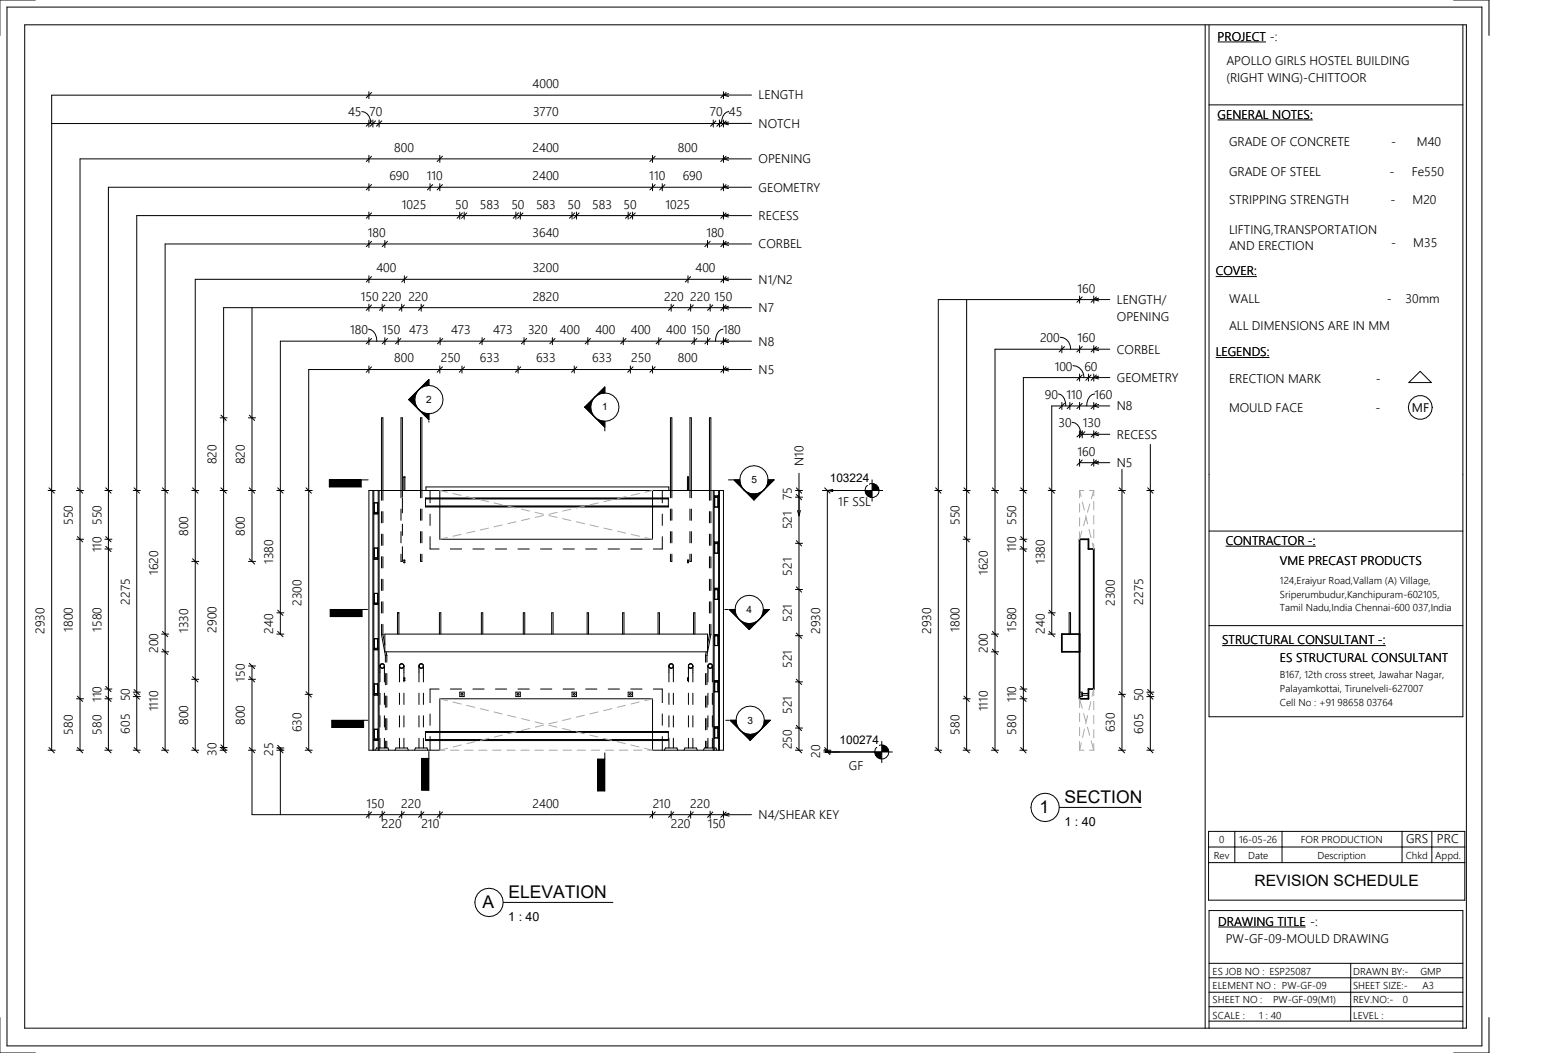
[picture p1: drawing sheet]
<svg xmlns="http://www.w3.org/2000/svg" width="439mm" height="297mm" viewBox="0 0 439 297" stroke-linecap="round" stroke-linejoin="round" font-family="sans-serif">
<g fill="none" stroke="#000" stroke-width=".28">
<path d="M14.6 34.9h189.5M102.1 31.5a2.97 2.97 0 0 1 2.5 3.4M104.1 25.9v2M104.1 33.9v2M104.8 26.1l-1.5 1.5M104.8 34.1l-1.5 1.5M105.2 33.9v2M106 34.1l-1.5 1.5M107 33.9v2M107.7 34.1l-1.5 1.5M201.2 33.9v2M202 34.1l-1.5 1.5"/>
<path d="M203 33.9v2M203.7 34.1l-1.5 1.5M204.1 25.9v2M204.1 33.9v2M204.1 26.9h-189.5v184.8M204.9 26.1l-1.5 1.5M204.9 34.1l-1.5 1.5M205.6 31.5a2.48 2.48 0 0 0-1.9 2.3l-.1 1.1M104.1 43.8v2M104.1 51.8v2M104.8 44.1l-1.5 1.5M104.8 52.1l-1.5 1.5"/>
<path d="M121.3 51.8v2M122.1 52.1l-1.5 1.5M124.1 43.8v2M124.1 51.8v2M124.8 44.1l-1.5 1.5M124.8 52.1l-1.5 1.5M184.1 43.8v2M184.1 51.8v2M184.9 44.1l-1.5 1.5M184.9 52.1l-1.5 1.5M186.9 51.8v2M187.6 52.1l-1.5 1.5"/>
<path d="M204.1 43.8v2M204.1 51.8v2M204.1 44.8h-181.5v166.9M204.1 52.8h-173.5v158.9M204.9 44.1l-1.5 1.5M204.9 52.1l-1.5 1.5M104.1 77.8v2M104.1 68.8h-57.5v69.6M104.1 60.8h-65.5v77.6M104.8 78.1l-1.5 1.5M114.1 77.8v2M114.8 78.1l-1.5 1.5"/>
<path d="M194.1 77.8v2M194.9 78.1l-1.5 1.5M204.1 77.8v2M204.1 78.8h-149v132.9M204.9 78.1l-1.5 1.5M71.1 86.8v31.1M104.1 85.8v2M104.1 96.3h-25v42.1M104.8 86.1l-1.5 1.5M107.8 85.8v2M108.6 86.1l-1.5 1.5M113.3 85.8v2"/>
<path d="M114.1 86.1l-1.5 1.5M118.8 85.8v2M119.6 86.1l-1.5 1.5M189.4 85.8v2M190.1 86.1l-1.5 1.5M194.9 85.8v2M195.6 86.1l-1.5 1.5M200.4 85.8v2M201.1 86.1l-1.5 1.5M204.1 85.8v2M204.1 86.8h-141v32.3M204.9 86.1l-1.5 1.5"/>
<path d="M272.7 84.5v53.9M299.6 98.5h-18.9v39.9M304.6 84.5h-39.9v53.9M104.1 104.3h-17v34.1M115.3 112.7l5.7 5.7v-1.7M115.3 112.7h1.7M117 112.7a4 4 0 0 0 4 4M121 108.7a4 4 0 0 1 4 4 4 4 0 0 1-4 4M121 108.7a4 4 0 0 0-4 4 4 4 0 0 0 4 4M121 108.7a4 4 0 0 0-4 4M121 108.7v-1.6l-5.7 5.6M121 118.7v.4"/>
<path d="M165 114.9l5.6 5.6v-1.6M165 114.9h1.6M166.6 114.9a4 4 0 0 0 4 4M170.6 110.9a4 4 0 0 1 4 4 4 4 0 0 1-4 4M170.6 110.9a4 4 0 0 0-4 4 4 4 0 0 0 4 4M170.6 110.9a4 4 0 0 0-4 4M170.6 110.9v-1.7l-5.6 5.7M299.6 114.5h-2.9v23.9M304.6 106.5h-15.9v31.9M397.5 107.9l3.2-3.1 3.1 3.1zM13.6 138.4h2M13.8 137.6l1.5 1.5"/>
<path d="M21.6 138.4h2M21.8 137.6l1.5 1.5M29.6 138.4h2M29.8 137.6l1.5 1.5M54.1 138.4h2M54.3 137.6l1.5 1.5M101.9 135.4v2h-9v-2h11M104.1 138.4h100v73.3h-20v-14.5h-60v14.5h-20zM105.2 138.4v73.3M105.5 138.4v73.3M106.7 138.4v73.3M107 138.4v73.3"/>
<path d="M113.9 138.4v-3.9h.3v3.9M113.9 134.7h.3M120.2 138.4v-1h68.5v1M121.3 138.4v3.5M124.1 138.4v13.7h60v-13.7M170.6 120.9v.7M186.9 138.4v3.5M194 138.4v-3.9h.3v3.9M194 134.7h.3M201.2 138.4v73.3M201.5 138.4v73.3M201.6 139.9h.1"/>
<path d="M201.6 139.9h1M201.6 139.9v3.2M201.7 139.9v3.2M202.6 139.9v3.2M202.7 138.4v73.3M203 138.4v73.3M205.5 135.4h1.2M208.7 135.4a4 4 0 0 1 4-4 4 4 0 0 1 4 4M208.7 135.4a4 4 0 0 0 4 4 4 4 0 0 0 4-4M208.7 135.4a4 4 0 0 0 4 4M208.7 135.4h-1.6l5.6 5.6M212.7 139.4v1.6"/>
<path d="M216.7 135.4a4 4 0 0 1-4 4M216.7 135.4h1.7l-5.7 5.6M232 138.4h17M232.7 137.6l1.5 1.5M233.4 138.4l1.5-.3v.6zM233.4 138.4v73.8M246 135.4v6M316.6 132.4v6M324.6 125.4v13M21.6 152.1h2M21.8 151.4l1.5 1.5M29.6 154.9h2"/>
<path d="M29.6 152.1h2M29.8 154.1l1.5 1.5M29.8 151.4l1.5 1.5M54.1 158.4h2M54.3 157.6l1.5 1.5M105.6 141.9v3.1M105.6 154.6v3.2M105.6 154.6h.1M105.6 141.9h.1M105.6 157.8h.1M105.6 145h.1M105.6 157.8h1"/>
<path d="M105.6 154.6h1M105.6 145h1M105.6 141.9h1M105.6 157.3v.2M105.6 157.5h.9M105.6 157.3h.9M105.6 144.6v.1M105.6 144.7h.9M105.6 144.6h.9M105.6 157.5h.1M105.6 157.3h.1M105.6 144.7h.1"/>
<path d="M105.6 144.6h.1M105.6 154.7h.9M105.6 157.7h.9M105.7 157.3h.1M105.7 144.6h.1M105.7 157.3l.1 .1M106.5 141.9v3.1M106.5 154.6v3.2M106.5 157.5h.1M106.5 157.3h.1M106.5 144.7h.1M106.5 144.6h.1"/>
<path d="M106.5 157.3v.2M106.5 144.6v.1M106.6 154.6h.1M106.6 141.9h.1M106.6 157.8h.1M106.6 145h.1M106.6 141.9v3.1M106.6 154.6v3.2M107.6 141.2v-23.3h.4v23.3M107.6 144.3v3.2M107.6 150.7v3.2M107.6 157.1v3.1"/>
<path d="M108 144.3v3.2M108 150.7v3.2M108 157.1v3.1M113.1 143.6v3.2M113.1 150v3.2M113.5 140.3v-22.4h-.4v22.5M113.5 154.2v4.2h-.4v-2.1M113.5 140.5v4.2M113.5 147.9v3.2M114 158h.2v.8h-.2zM114 158.1h.2M114 158.7h.2"/>
<path d="M118.6 156.3v2.1h.4v-2.1M118.6 140.4v-22.5h.4v22.5M118.6 143.6v3.2M118.6 150v3.2M119 143.6v3.2M119 150v3.2M120 140.5h68.6v2.5h-68.6zM120 142.9h68.6M120 140.7h68.6M120 140.8h68.6M120 142.8h68.6M121.3 151.4v3.5h2.6"/>
<path d="M121.3 145.1v3.1M127.1 154.9h3.1M133.4 154.9h3.2M139.8 154.9h3.2M146.1 154.9h3.2M152.5 154.9h3.2M158.9 154.9h3.2M165.2 154.9h3.2M171.6 154.9h3.2M178 154.9h3.1M186.9 151.4v3.5h-2.6M186.9 145.1v3.1"/>
<path d="M189.2 156.3v2.1h.4v-2.1M189.2 140.4v-22.5h.4v22.5M189.2 143.6v3.2M189.2 150v3.2M189.6 143.6v3.2M189.6 150v3.2M194 158h.2v.8h-.2zM194 158.1h.2M194 158.7h.2M194.7 156.3v2.1h.4v-2.1M194.7 140.4v-22.5h.4v22.5M194.7 143.6v3.2"/>
<path d="M194.7 150v3.2M195.1 143.6v3.2M195.1 150v3.2M200.2 141.2v-23.3h.4v23.3M200.2 144.3v3.2M200.2 150.7v3.2M200.2 157.1v3.1M200.6 144.3v3.2M200.6 150.7v3.2M200.6 157.1v3.1M201.6 153h.1M201.6 153h1"/>
<path d="M201.6 156.1h1M201.6 143.1h1M201.6 156.1h.1M201.6 143.1h.1M201.6 153v3.1M201.7 153.2v.2M201.7 153.2h.9M201.7 153.4h.9M201.7 140.2v.1M201.7 140.2h.9M201.7 140.3h.9M201.7 153.2h.1"/>
<path d="M201.7 153.4h.1M201.7 140.2h.1M201.7 140.3h.1M201.7 153v3.1M202.4 153.3h.1M202.4 140.2v.1M202.4 140.3h.1M202.4 153.2v.1M202.4 153.4h.1M202.4 153.2h.1M202.5 153.2h.1M202.5 140.2h.1"/>
<path d="M202.5 153.4h.1M202.5 140.3h.1M202.6 153.2h.1M202.6 153.4h.1M202.6 140.2h.1M202.6 140.3h.1M202.6 153.2v.2M202.6 140.2v.1M202.6 153v3.1M105.6 167.4v3.1M105.6 167.4h.1M105.6 170.5h.1"/>
<path d="M105.6 170.5h1M105.6 167.4h1M105.6 170.1v.2M105.6 170.3h.9M105.6 170.1h.9M105.6 170.3h.1M105.6 170.1h.1M105.6 167.4h.9M105.7 170.1h.1M106.5 167.4v3.1M106.5 170.3h.1M106.5 170.1h.1"/>
<path d="M106.5 170.1v.2M106.6 167.4h.1M106.6 170.5h.1M106.6 167.4v3.1M107.6 163.4v3.2M107.6 169.8v3.2M107.6 176.1v2.9l1.1 5.9v1.9M108 163.4v3.2M108 169.8v3.2M108 176.1a16.1 16.1 0 0 0 .6 5.8M108.6 178.9h91v5h-91zM112.1 178.9v-6h.4v6"/>
<path d="M124 178.9v-6h.4v6M135.8 178.9v-6h.4v6M147.6 178.9v-6h.4v6M155.6 178.9v-6h.4v6M165.7 178.9v-6h.4v6M175.7 178.9v-6h.4v6M185.7 178.9v-6h.4v6M195.7 178.9v-6h.4v6M200.2 163.4v3.2M200.2 169.8v3.2M200.2 176.1a16.1 16.1 0 0 1-.6 5.8M200.6 163.4v3.2"/>
<path d="M200.6 169.8v3.2M200.6 176.1v2.9l-1.1 5.9v1.9M201.6 166h.1M201.6 179h.1M201.6 166h1M201.6 169.1h1M201.6 179h1M201.6 169.1h.1M201.6 166v3.1M201.6 179v3.1M201.7 166.2v.2M201.7 166.2h.9"/>
<path d="M201.7 166.4h.9M201.7 179.3v.1M201.7 179.3h.9M201.7 179.4h.9M201.7 166.2h.1M201.7 166.4h.1M201.7 179.3h.1M201.7 179.4h.1M201.7 166v3.1M201.7 179v3.1M202.4 166.3h.1M202.4 166.3v.1"/>
<path d="M202.4 179.3v.1M202.4 179.4h.1M202.4 166.4h.1M202.5 166.3h.1M202.5 179.3h.1M202.5 166.4h.1M202.5 179.4h.1M202.6 166.2h.1M202.6 166.4h.1M202.6 179.3h.1M202.6 179.4h.1M202.6 166.2v.2"/>
<path d="M202.6 179.3v.1M202.6 166v3.1M202.6 179v3.1M301.6 178.9v-6h.4v6M21.6 197.2h2M21.8 196.4l1.5 1.5M29.6 194.4h2M29.6 197.2h2M29.8 196.4l1.5 1.5M29.8 193.7l1.5 1.5M54.1 191.7h2M54.3 190.9l1.5 1.5"/>
<path d="M105.6 180.2v3.1M105.6 193v3.1M105.6 193h.1M105.6 180.2h.1M105.6 196.1h.1M105.6 183.3h.1M105.6 196.1h1M105.6 193h1M105.6 183.3h1M105.6 180.2h1M105.6 195.7v.1M105.6 195.8h.9"/>
<path d="M105.6 195.7h.9M105.6 182.9v.2M105.6 183.1h.9M105.6 182.9h.9M105.6 195.8h.1M105.6 195.7h.1M105.6 183.1h.1M105.6 182.9h.1M105.7 195.7h.1M105.7 182.9h.1M106.5 180.2v3.1M106.5 193v3.1"/>
<path d="M106.5 195.8h.1M106.5 195.7h.1M106.5 183.1h.1M106.5 182.9h.1M106.5 195.7v.1M106.5 182.9v.2M106.6 193h.1M106.6 180.2h.1M106.6 196.1h.1M106.6 183.3h.1M106.6 180.2v3.1M106.6 193v3.1"/>
<path d="M107.2 187.9l.1 .3 .5 .3M107.2 187.9v4.5M107.2 195.6v3.2M107.2 187.9l.1 .4M107.3 188.3l.3 .2M107.5 187.4l-.3 .5M107.5 187.4h.1M107.6 188.5h.1M107.6 188.5h.2M107.8 187.3l-.3 .1M107.8 187.3l.6 .3 .1 .3M107.8 187.3l-.3 .1-.3 .5"/>
<path d="M107.8 187.3l.5 .2 .2 .4M108.2 188.4l-.4 .1M108.2 188.4h.1M108.5 187.9l-.3 .5M108.5 187.9l-.3 .5-.4 .1M108.5 187.9v4.5M108.5 195.6v3.2M108.7 190v3.2M108.7 196.4v3.2M108.9 183.9l.2 2.9M109.1 190v3.2M109.1 196.4v3.2"/>
<path d="M112.7 187.9l.1 .3 .5 .3M112.7 187.9v4.5M112.7 195.6v3.2M112.7 187.9l.1 .4M112.8 188.3l.3 .2M113 187.4l-.3 .5M113 187.4h.1M113.1 188.5h.1M113.1 188.5h.2M113.3 187.3l-.3 .1M113.3 187.3l.6 .3 .1 .3M113.3 187.3l-.3 .1-.3 .5"/>
<path d="M113.3 187.3l.5 .2 .2 .4M113.7 188.4l-.4 .1M113.7 188.4h.1M114 187.9l-.3 .5M114 187.9l-.3 .5-.4 .1M114 187.9v4.5M114 195.6v3.2M114 191.3h.2v.7h-.2M114 191.3h.2M114 192h.2M118.2 187.9l.1 .3 .5 .3M118.2 187.9v4.5"/>
<path d="M118.2 195.6v3.2M118.2 187.9l.1 .4M118.3 188.3l.3 .2M118.5 187.4l-.3 .5M118.5 187.4h.1M118.6 188.5h.1M118.6 188.5h.2M118.8 187.3l-.3 .1M118.8 187.3l.6 .3 .1 .3M118.8 187.3l-.3 .1-.3 .5M118.9 187.3l.4 .2 .2 .4M119.2 188.4l-.4 .1"/>
<path d="M119.2 188.4h.1M119.5 187.9l-.3 .5M119.5 187.9l-.3 .5-.4 .1M119.5 187.9v4.5M119.5 195.6v3.2M123.9 194.4h-2.6v3.9M127.1 194.4h3.1M129.7 195.3h1.3v1.2h-1.3zM133.4 194.4h3.2M139.8 194.4h3.2M145.6 195.3h1.2v1.2h-1.2zM146.1 194.4h3.2"/>
<path d="M152.5 194.4h3.2M158.9 194.4h3.2M161.4 195.3h1.2v1.2h-1.2zM165.2 194.4h3.2M171.6 194.4h3.2M177.2 195.3h1.3v1.2h-1.3zM178 194.4h3.1M184.3 194.4h2.6v3.9M188.7 187.9l.1 .3 .6 .3M188.7 187.9v4.5M188.7 195.6v3.2M188.7 187.9l.4 .6"/>
<path d="M189 187.4l-.3 .5M189 187.4h.1M189.1 188.5h.1M189.1 188.5h.2M189.4 187.3l-.4 .1M189.4 187.3l.5 .3 .1 .3M189.4 187.3l-.4 .1-.3 .5M189.4 187.3h.2M189.6 187.3h.1M189.6 187.3l.4 .6M189.7 188.4l-.3 .1M190 187.9l-.3 .5"/>
<path d="M190 187.9l-.3 .5-.3 .1M190 187.9v4.5M190 195.6v3.2M194 191.3h.2M194 192h.2M194.2 187.9l.1 .3 .6 .3M194.2 187.9v4.5M194.2 195.6v3.2M194.2 191.3h-.2v.7h.2M194.2 187.9l.4 .6M194.5 187.4l-.3 .5M194.5 187.4h.1"/>
<path d="M194.6 188.5h.1M194.6 188.5h.2M194.9 187.3l-.4 .1M194.9 187.3l.5 .3 .1 .3M194.9 187.3l-.4 .1-.3 .5M194.9 187.3h.2M195.1 187.3h.1M195.1 187.3l.4 .6M195.2 188.4l-.3 .1M195.5 187.9l-.3 .5M195.5 187.9l-.3 .5-.3 .1M195.5 187.9v4.5"/>
<path d="M195.5 195.6v3.2M199.1 190v3.2M199.1 196.4v3.2M199.2 183.9l-.1 2.9M199.5 190v3.2M199.5 196.4v3.2M199.7 187.9l.1 .3 .6 .3M199.7 187.9v4.5M199.7 195.6v3.2M199.7 187.9l.4 .6M200 187.4l-.3 .5M200 187.4h.1"/>
<path d="M200.1 188.5h.1M200.1 188.5h.2M200.4 187.3l-.4 .1M200.4 187.3l.5 .3 .1 .3M200.4 187.3l-.4 .1-.3 .5M200.4 187.3h.2M200.6 187.3h.1M200.6 187.3l.4 .6M200.7 188.4l-.3 .1M201 187.9l-.3 .5M201 187.9l-.3 .5-.3 .1M201 187.9v4.5"/>
<path d="M201 195.6v3.2M201.6 192h.1M201.6 182.1h1M201.6 192h1M201.6 195.2h1M201.6 182.1h.1M201.6 195.2h.1M201.6 192v3.2M201.7 192.3v.2M201.7 192.3h.9M201.7 192.5h.9M201.7 192.3h.1"/>
<path d="M201.7 192.5h.1M201.7 192v3.2M202.4 192.4h.1M202.4 192.4l.1 .1M202.4 192.3h.1M202.5 192.3h-.1M202.5 192.3h.1M202.5 192.5h.1M202.5 192.4l.1 .1M202.5 192.4v.1M202.6 192.3h.1M202.6 192.5h.1"/>
<path d="M202.6 192.3l-.1 .1M202.6 192.3v.2M202.6 192v3.2M304.6 195.3h.7v1.2h-.7M305.3 195.7h1.8M305.3 196.2h1.8M13.6 211.7h2M13.8 210.9l1.5 1.5M21.6 211.7h2M21.8 210.9l1.5 1.5M29.6 211.7h2M29.8 210.9l1.5 1.5"/>
<path d="M54.1 211.7h2M54.3 210.9l1.5 1.5M71.1 211.7v18.2h133M78.1 211h2M78.1 211.7h2M78.3 210.9l1.5 1.5M78.3 210.3l1.5 1.5M79.1 211v18.9M102.6 203.2v2h-9v-2h10.2M105.6 205.8v3.1M105.6 205.8h.1M105.6 208.9h.1"/>
<path d="M105.6 208.9h1M105.6 205.8h1M105.6 208.5v.1M105.6 208.6h.9M105.6 208.5h.9M105.6 208.6h.1M105.6 208.5h.1M105.7 208.5h.1M106 211.7l.2-.7h3.3l.2 .7M106.5 205.8v3.1M106.5 208.6h.1M106.5 208.5h.1"/>
<path d="M106.5 208.5v.1M106.6 205.8h.1M106.6 208.9h.1M106.6 205.8v3.1M107.2 201.9v3.2M107.2 208.3v2.7M108.5 201.9v3.2M108.5 208.3v2.7M108.7 202.7v3.2M108.7 209.1v1.8h.4v-1.8M109.1 202.7v3.2M111.5 211.7l.2-.7h3.3l.2 .7"/>
<path d="M112.7 201.9v3.2M112.7 208.3v2.7M114 201.9v3.2M114 208.3v2.7M117 211.7l.2-.7h3.3l.2 .7M118.2 201.9v3.2M118.2 208.3v2.7M119.5 201.9v3.2M119.5 208.3v2.7M120 208.7h68.6M120 206.4h68.6v2.5h-68.6zM120 208.8h68.6"/>
<path d="M120 206.6h68.6M120 206.7h68.6M121 212v11h-2v-9h2M121.3 201.4v3.2M121.3 207.8v3.9M170.6 212.4v10.8h-2v-9h2M186.9 201.4v3.2M186.9 207.8v3.9M187.5 211.7l.2-.7h3.3l.2 .7M188.7 201.9v3.2M188.7 208.3v2.7M190 201.9v3.2"/>
<path d="M190 208.3v2.7M193 211.7l.2-.7h3.3l.2 .7M194.2 201.9v3.2M194.2 208.3v2.7M195.5 201.9v3.2M195.5 208.3v2.7M198.5 211.7l.2-.7h3.3l.2 .7M199.1 209.1v1.8h.4v-1.8M199.1 202.7v3.2M199.5 202.7v3.2M199.7 201.9v3.2M199.7 208.3v2.7"/>
<path d="M201 201.9v3.2M201 208.3v2.7M201.6 205.1h.1M201.6 205.1h1M201.6 208.2h1M201.6 208.2h.1M201.6 205.1v3.1M201.7 205.3v.2M201.7 205.3h.9M201.7 205.5h.9M201.7 205.3h.1M201.7 205.5h.1"/>
<path d="M201.7 205.1v3.1M202.4 205.4h.1M202.4 205.4v.1M202.4 205.5h.1M202.5 205.3h.1M202.5 205.5h.1M202.6 205.3h.1M202.6 205.5h.1M202.6 205.3v.2M202.6 205.1v3.1M204.8 203.2h.9M207.7 203.2a4 4 0 0 1 4-4 4 4 0 0 1 4 4"/>
<path d="M207.7 203.2a4 4 0 0 0 4 4 4 4 0 0 0 4-4M207.7 203.2a4 4 0 0 0 4 4M207.7 203.2h-1.7l5.7 5.7M211.7 207.2v1.7M215.7 203.2a4 4 0 0 1-4 4M215.7 203.2h1.6l-5.6 5.7M232.4 211.7h2M232.4 212.2h4.5M232.7 211.4l1.5 1.5M232.7 210.9l1.5 1.5M104.1 228.9v2M104.8 229.1l-1.5 1.5"/>
<path d="M107.8 228.9v2.8M108.6 229.1l-1.5 1.5M113.3 228.9v2M114.1 229.1l-1.5 1.5M118.8 228.9v2M119.6 229.1l-1.5 1.5M124.1 228.9v2M124.8 229.1l-1.5 1.5M184.1 228.9v2M184.9 229.1l-1.5 1.5M189.4 228.9v2M190.1 229.1l-1.5 1.5"/>
<path d="M194.9 228.9v2M195.6 229.1l-1.5 1.5M200.4 228.9v2M201.1 229.1l-1.5 1.5M204.1 228.9v2M204.9 229.1l-1.5 1.5"/>
<circle cx="400.7" cy="115" r="3.4"/>
<circle cx="246" cy="138.4" r="2"/>
<circle cx="130.3" cy="195.9" r=".25"/>
<circle cx="146.2" cy="195.9" r=".25"/>
<circle cx="162" cy="195.9" r=".25"/>
<circle cx="177.9" cy="195.9" r=".25"/>
</g>
<g fill="none" stroke="#aaa" stroke-width=".28">
<path d="M124.1 138.4l2.1 .5M127.8 139.2l2.3 .6M180.4 139.2l-2.3 .6M184.1 138.4l-2.1 .5M304.6 138.4h1.2M304.6 138.4v2.1M304.6 138.4l.4 1.7M307.4 138.4h1.2M308.6 138.4v1.5M308.6 138.4l-.7 2.3M126.2 151.7l-2.1 .4M130.1 150.8l-2.3 .5"/>
<path d="M131.6 140.1l2.4 .6M134 149.9l-2.4 .5M135.5 141l2.3 .5M137.8 149l-2.3 .5M139.4 141.9l2.3 .5M141.7 148.1l-2.3 .5M143.3 142.8l2.3 .5M145.6 147.2l-2.3 .6M147.1 143.7l2.4 .5M149.5 146.3l-2.4 .6M151 144.6l2.3 .5M153.3 145.4l-2.3 .6"/>
<path d="M154.9 145.4l2.3 .6M157.2 144.6l-2.3 .5M158.7 146.3l2.4 .6M161.1 143.7l-2.4 .5M162.6 147.2l2.3 .6M164.9 142.8l-2.3 .5M166.5 148.1l2.3 .5M168.8 141.9l-2.3 .5M170.4 149l2.3 .5M172.7 141l-2.3 .5M174.2 149.9l2.3 .5M176.5 140.1l-2.3 .6"/>
<path d="M178.1 150.8l2.3 .5M182 151.7l2.1 .4M304.6 142.1v2.4M304.6 146.1v2.3M305.3 149.8l-.7 2.3v-2.1M305.4 141.6l.5 2.3M306.3 145.5l.6 2.3M306.4 146l-.7 2.3M307.2 149.3l.6 2.4M307.5 142.2l-.7 2.3M308.2 153.2l.4 1.7v-1.5M308.6 141.5v2.4"/>
<path d="M308.6 145.5v2.3M308.6 149.4v2.4M124 197.2l2.2 .5M127.8 198.1l2.3 .5M131.7 199l2.3 .6M135.5 199.9l2.3 .6M172.6 199.9l-2.3 .6M176.5 199l-2.3 .6M180.3 198.1l-2.3 .5M184.1 197.2l-2.2 .5M304.6 199.6v-2.4l.7 2.6M307.8 198l-.6 2.3"/>
<path d="M308.6 196.3v-1.9l-.5 2.1M308.6 197.9v2.4M126.3 211.1l-2.2 .6h1.4M127.1 211.7h2.4M130.2 210.2l-2.4 .6M131.1 211.7h2.3M134 209.3l-2.3 .5M135 211.7h2.4M137.9 208.3l-2.3 .6M139 211.7h2.4M139.4 200.9l2.3 .5M141.7 207.4l-2.3 .6"/>
<path d="M143 211.7h2.4M143.2 201.8l2.3 .6M145.6 206.5l-2.3 .5M147 211.7h2.3M147.1 202.7l2.3 .6M149.5 205.5l-2.3 .6M150.9 211.7h2.4M151 203.7l2.3 .5M153.3 204.6l-2.3 .6M154.8 204.6l2.3 .6M154.9 211.7h2.4M157.2 203.7l-2.3 .5"/>
<path d="M158.7 205.5l2.3 .6M158.9 211.7h2.3M161 202.7l-2.3 .6M162.5 206.5l2.3 .5M162.8 211.7h2.4M164.9 201.8l-2.3 .6M166.4 207.4l2.3 .6M166.8 211.7h2.4M168.8 200.9l-2.3 .5M170.3 208.3l2.3 .6M170.8 211.7h2.4M174.1 209.3l2.3 .5"/>
<path d="M174.7 211.7h2.4M178 210.2l2.3 .5M178.7 211.7h2.4M181.8 211.1l2.3 .6h-1.4M304.6 211.7h1.2M304.6 201.2v2.4M304.6 205.2v2.4M304.6 209.2v2.5M305.1 209.6l-.5 2.1M305.7 201.4l.7 2.2M306 205.7l-.6 2.4M306.8 205.2l.6 2.3"/>
<path d="M306.9 201.9l-.6 2.3M307.4 211.7h1.2M307.9 209l.7 2.7M308.6 201.8v2.4M308.6 205.8v2.4M308.6 209.8v1.9"/>
</g>
<path d="M304.6 152.1h2.5v2.8h1.5v39.5h-1.5v2.8h-2.5zM304.6 178.9h-5v5h5" fill="none" stroke="#000" stroke-width=".5"/>
<g fill="#000">
<path d="M115.3 112.7l2.9-2.8-1.1 1.8-.1 1zM115.3 112.7h1.7l.1 1.1 1.1 1.8zM121 107.1v1.6l-2 .6-.8 .6zM118.2 115.6l1.8 1 1 .1v1.7zM167.8 112l-.6 .9-.6 2h-1.6zM165 114.9h1.6l.6 2 .6 .8zM170.6 109.2v1.7l-2 .5-.8 .6zM92.9 135.4h9v2h-9zM167.8 117.7l1.8 1 1 .2v1.6zM207.1 135.4h1.6l.2 1 1 1.8zM216.7 135.4h1.7l-2.9 2.8 .7-.8zM233.4 138.4l1.5-.3v.6z"/>
<path d="M244 138.4h2v2a2 2 0 0 1-2-2zM246 136.4a2 2 0 0 1 2 2h-2zM212.7 139.4l1.1-.1 1.7-1.1-2.8 2.8zM209.9 138.2l.8 .7 2 .5v1.6zM93.6 203.2h9v2h-9zM119 214h2v9h-2zM168.6 214.2h2v9h-2zM206 203.2h1.7l.5 2 .6 .9zM211.7 207.2l1-.1 1.8-1-2.8 2.8zM208.8 206.1l.9 .6 2 .5v1.7zM215.7 203.2h1.6l-2.8 2.9 .6-.9z"/>
</g>
<path d="M234.1 133h11.1v3.8h-11.1z" fill="#fff"/>
<g fill="none" stroke="#000" stroke-width=".28">
<path d="M232.9 212.2l1.5-.3v.5zM232.9 212.2h18.9M248.8 209.2v6"/>
<circle cx="248.8" cy="212.2" r="2"/>
</g>
<path d="M232.9 212.2l1.5-.3v.5zM246.8 212.2h2v2a2 2 0 0 1-2-2zM248.8 210.2a2 2 0 0 1 2 2h-2z" fill="#000"/>
<path d="M236.8 206.8h11.2v3.8h-11.2z" fill="#fff"/>
<g fill="none" stroke="#000" stroke-width=".28">
<path d="M2 2h416.1v293.1h-416.1zM7 7h406.7v283.1h-406.7zM10 0h-10v10M340 7v283.1M341.1 7v195.2h71.6v-195.2M343.6 11.8h13.6M410.1 0h10v10M204.1 26.8l1.5 .4M204.1 26.8h7.9M204.1 34.8l1.5 .4M204.1 34.8h7.9M205.6 26.4l-1.5 .4"/>
<path d="M205.6 34.4l-1.5 .4M341.1 29.6h71.6M343.6 33.8h26.8M104.1 59.8v2M129.7 59.8v2M131 59.8v2M145.6 59.8v2M146.8 59.8v2M161.4 59.8v2M162.6 59.8v2M177.2 59.8v2M178.5 59.8v2"/>
<path d="M204.1 44.8l1.5 .4M204.1 44.8h7.9M204.1 52.8l1.5 .4M204.1 52.8h7.9M204.1 59.8v2M205.6 44.4l-1.5 .4M205.6 52.4l-1.5 .4M104.1 68.8h107.9M104.1 67.8v2M104.1 60.8h107.9M104.8 68.1l-1.5 1.5M104.8 60.1l-1.5 1.5"/>
<path d="M108.6 67.8v2M109.3 68.1l-1.5 1.5M130.5 60.1l-1.5 1.5M131.7 60.1l-1.5 1.5M146.3 60.1l-1.5 1.5M147.6 60.1l-1.5 1.5M162.1 60.1l-1.5 1.5M163.4 60.1l-1.5 1.5M178 60.1l-1.5 1.5M179.2 60.1l-1.5 1.5M199.6 67.8v2M200.4 68.1l-1.5 1.5"/>
<path d="M204.1 78.8l1.5 .4M204.1 78.8h7.9M204.1 67.8v2M204.9 68.1l-1.5 1.5M204.9 60.1l-1.5 1.5M205.6 78.4l-1.5 .4M205.6 68.4l-1.5 .4 1.5 .4M205.6 60.4l-1.5 .4 1.5 .4M343 78h11.6M104 92.9a2.9 2.9 0 0 1 2.3 3.4M104.1 95.3v2M104.1 96.3h107.9"/>
<path d="M104.8 95.5l-1.5 1.5M108.6 95.3v2M109.3 95.5l-1.5 1.5M112.3 95.3v2M113.1 95.5l-1.5 1.5M124.2 95.3v2M124.9 95.5l-1.5 1.5M136 95.3v2M136.8 95.5l-1.5 1.5M147.8 95.3v2M148.6 95.5l-1.5 1.5M155.8 95.3v2"/>
<path d="M156.6 95.5l-1.5 1.5M165.9 95.3v2M166.6 95.5l-1.5 1.5M175.9 95.3v2M176.6 95.5l-1.5 1.5M185.9 95.3v2M186.6 95.5l-1.5 1.5M195.9 95.3v2M196.6 95.5l-1.5 1.5M199.6 95.3v2M200.4 95.5l-1.5 1.5M204 92.9a2.83 2.83 0 0 0-2.1 3.4"/>
<path d="M204.1 86.8l1.5 .4M204.1 86.8h7.9M204.1 95.3v2M204.9 95.5l-1.5 1.5M205.6 86.4l-1.5 .4M205.6 95.9l-1.5 .4 1.5 .4M299.1 95.2a3.1 3.1 0 0 1 3 3.3M299.6 97.5v2M300.3 97.8l-1.5 1.5M304.6 83.5v2M304.6 97.5v2M305.3 83.8l-1.5 1.5"/>
<path d="M305.3 97.8l-1.5 1.5M308.6 83.5v2M308.6 97.5v2M309.3 83.8l-1.5 1.5M309.3 97.8l-1.5 1.5M310 84.1l-1.5 .4 1.5 .4M310 98.1l-1.5 .4 1.5 .4M313.1 84.5h-8.5M313.1 98.5h-13.5M62.1 117.9h2M62.3 117.1l1.5 1.5M63.1 117.9v93.8"/>
<path d="M70.1 117.9h2M70.3 117.1l1.5 1.5M71.1 117.9v40.5M104.1 103.3v2M104.1 104.3h107.9M104.8 103.5l-1.5 1.5M124.1 103.3v2M124.8 103.5l-1.5 1.5M130.3 103.3v2M131.1 103.5l-1.5 1.5M146.2 103.3v2M146.9 103.5l-1.5 1.5"/>
<path d="M162 103.3v2M162.8 103.5l-1.5 1.5M177.9 103.3v2M178.6 103.5l-1.5 1.5M184.1 103.3v2M184.9 103.5l-1.5 1.5M204.1 103.3v2M204.9 103.5l-1.5 1.5M205.6 103.9l-1.5 .4 1.5 .4M298.6 111.2a2.5 2.5 0 0 1 2 2.3l.1 1M299.6 113.5v2M300.3 113.8l-1.5 1.5"/>
<path d="M301.8 113.5v2M302.5 119.2a2.93 2.93 0 0 1 2.5 3.3M302.6 113.8l-1.5 1.5M302.7 103.2a3.2 3.2 0 0 1 3.1 3.3M304.6 105.5v2M304.6 113.5v2M305.3 105.8l-1.5 1.5M305.3 113.8l-1.5 1.5M307.1 105.5v2M307.8 105.8l-1.5 1.5M308.6 105.5v2M308.6 113.5v2"/>
<path d="M308.8 111.2a2.86 2.86 0 0 0-2.2 3.3M309.3 105.8l-1.5 1.5M309.3 113.8l-1.5 1.5M310 106.1l-1.5 .4 1.5 .4M310 114.1l-1.5 .4 1.5 .4M313.1 106.5h-8.5M313.1 114.5h-13.5M343 100.9h15.2M37.6 138.4h2M37.8 137.6l1.5 1.5M38.6 138.4v73.3M45.6 138.4h2"/>
<path d="M45.8 137.6l1.5 1.5M46.6 138.4v73.3M62.1 138.4h2M62.3 137.6l1.5 1.5M70.1 138.4h2M70.3 137.6l1.5 1.5M78.1 138.4h2M78.3 137.6l1.5 1.5M79.1 138.4v40.5M86.1 138.4h2M86.4 137.6l1.5 1.5M87.1 138.4v73.3"/>
<path d="M224.4 138.4h2M224.7 139.5l1.5 1.5M224.7 137.6l1.5 1.5M225.4 133.5v78.2M263.7 138.4h2M264 137.6l1.5 1.5M264.7 138.4v73.3M271.7 138.4h2M272 137.6l1.5 1.5M272.7 138.4v73.3M279.7 138.4h2M280 137.6l1.5 1.5"/>
<path d="M280.7 138.4v73.3M287.7 138.4h2M288 137.6l1.5 1.5M288.7 138.4v73.3M295.7 138.4h2M296 137.6l1.5 1.5M296.7 138.4v40.5M304.6 121.5v2M304.6 129.5v2M305.3 121.5v2M305.3 121.8l-1.5 1.5M305.3 129.8l-1.5 1.5"/>
<path d="M306.1 121.8l-1.5 1.5M308.6 121.5v2M308.6 129.5v2M309.3 121.8l-1.5 1.5M309.3 129.8l-1.5 1.5M310 122.1l-1.5 .4 1.5 .4M310 130.1l-1.5 .4 1.5 .4M313.1 122.5h-8.5M313.1 130.5h-8.5M315.6 138.4h2M315.8 137.6l1.5 1.5M316.6 138.4v73.3"/>
<path d="M323.6 138.4h2M323.8 137.6l1.5 1.5M324.6 138.4v73.3M70.1 158.4h2M70.3 157.6l1.5 1.5M224.4 153.3h2M224.4 140.3h2M224.7 152.5l1.5 1.5M225 144l.4 1.5 .4-1.5M271.7 152.1h2M272 151.4l1.5 1.5M287.7 152.1h2"/>
<path d="M287.7 154.9h2M288 154.1l1.5 1.5M288 151.4l1.5 1.5M341.1 149.8h71.6M345.8 154.1h25.4M45.6 178.9h2M45.8 178.2l1.5 1.5M78.1 178.9h2M78.1 172.9h2M78.3 178.2l1.5 1.5M78.3 172.2l1.5 1.5M102.2 172v2h-9v-2h10.5"/>
<path d="M204.5 172h.9M207.4 172a4 4 0 0 1 4-4 4 4 0 0 1 4 4M207.4 172a4 4 0 0 0 4 4 4 4 0 0 0 4-4M207.4 172a4 4 0 0 0 4 4M207.4 172h-1.7l5.7 5.6M211.4 176v1.6M215.4 172a4 4 0 0 1-4 4M215.4 172h1.6l-5.6 5.6M224.4 179.4h2M224.4 166.3h2M224.7 178.6l1.5 1.5M224.7 165.6l1.5 1.5"/>
<path d="M279.7 178.9h2M280 178.2l1.5 1.5M295.7 178.9h2M295.7 172.9h2M296 178.2l1.5 1.5M296 172.2l1.5 1.5M341.1 176.5h71.6M37.6 196.5h2M37.6 195.3h2M37.8 195.8l1.5 1.5M37.8 194.5l1.5 1.5M45.6 183.9h2"/>
<path d="M45.8 183.2l1.5 1.5M70.1 187.9h2M70.1 191.7h2M70.3 187.2l1.5 1.5M70.3 190.9l1.5 1.5M71.1 187.9v23.8M86.1 195.9h2M86.4 195.2l1.5 1.5M224.4 192.4h2M224.7 191.6l1.5 1.5M271.7 197.2h2M272 196.4l1.5 1.5"/>
<path d="M279.7 183.9h2M280 183.2l1.5 1.5M287.7 197.2h2M287.7 194.4h2M288 196.4l1.5 1.5M288 193.7l1.5 1.5M315.6 195.9h2M315.8 195.2l1.5 1.5M323.6 196.5h2M323.6 195.3h2M323.8 195.8l1.5 1.5M323.8 194.5l1.5 1.5"/>
<path d="M344.8 182.1h46.2M37.6 211.7h2M37.8 210.9l1.5 1.5M45.6 211.7h2M45.8 210.9l.8 .8M46.6 211.7l.7 .7M62.1 211.7h2M62.1 210.9h2M62.3 210.2l1.5 1.5M62.3 210.9l1.5 1.5M70.1 211.7h2M70.3 210.9l1.5 1.5"/>
<path d="M86.1 211.7h2M86.4 210.9l1.5 1.5M224.4 211.7h2M224.4 205.4h2M224.7 210.9l1.5 1.5M224.7 204.7l1.5 1.5M263.7 211.7h2M264 210.9l1.5 1.5M271.7 211.7h2M272 210.9l1.5 1.5M279.7 211.7h2M280 210.9l.7 .8"/>
<path d="M280.7 211.7l.8 .7M287.7 211.7h2M288 210.9l1.5 1.5M315.6 211.7h2M315.8 210.9l1.5 1.5M323.6 211.7h2M323.8 210.9l1.5 1.5M204.2 229.9l1.5 .4M204.2 229.9h7.8M205.7 229.5l-1.5 .4M299 227.8h23M341 234.6h72.3v19.4h-72.3z"/>
<path d="M341 239h72.3M348.4 234.6v8.8M361.7 234.6v8.8M395.6 234.6v8.8M404 234.6v8.8M142.1 254.6h30.8M341 243.4h72.3M341.1 271.8h71.6M341.1 280h71.6M341.1 275.9h71.6M343.7 261.5h24.7M381.1 271.8v16.3"/>
<path d="M0 287.1v10h10M341.1 290.1v-33.2h71.6v33.2M341.1 288.1h71.6M341.1 284h71.6M420.1 287.1v10h-10"/>
<circle cx="294.9" cy="227.8" r="4"/>
<circle cx="138" cy="254.6" r="4"/>
</g>
<path d="M93.2 172h9v2h-9zM205.7 172h1.7l.1 1 1.1 1.8zM211.4 176l1-.2 1.8-1-2.8 2.8zM208.6 174.8l1.8 1 1 .2v1.6zM215.4 172h1.6l-2.8 2.8 .7-.8z" fill="#000"/>
<g font-size="4.9">
<text x="300.4" y="226.6">SECTION</text>
<text x="293.3" y="229.5">1</text>
<text x="136.1" y="256.3">A</text>
<text x="143.5" y="253.4">ELEVATION</text>
</g>
<text font-size="4.4" x="354" y="250.1">REVISION SCHEDULE</text>
<g font-size="3.5">
<text x="343.6" y="11.5">PROJECT -:</text>
<text x="346" y="18.4">APOLLO GIRLS HOSTEL BUILDING</text>
<text x="346" y="23.1">(RIGHT WING)-CHITTOOR</text>
<text x="150.3" y="24.9">4000</text>
<text x="214" y="28.1">LENGTH</text>
<text x="98.2" y="32.9">45</text>
<text x="104.2" y="32.9">70</text>
<text x="150.4" y="32.9">3770</text>
<text x="200.3" y="32.9">70</text>
<text x="205.6" y="32.9">45</text>
<text x="343.6" y="33.5">GENERAL NOTES:</text>
<text x="214" y="36.1">NOTCH</text>
<text x="346.8" y="41.2">GRADE OF CONCRETE</text>
<text x="392.5" y="41.2">-</text>
<text x="399.8" y="41.2">M40</text>
<text x="111.2" y="42.8">800</text>
<text x="150.3" y="42.8">2400</text>
<text x="191.3" y="42.8">800</text>
<text x="214" y="46.1">OPENING</text>
<text x="109.9" y="50.8">690</text>
<text x="120.4" y="50.8">110</text>
<text x="150.3" y="50.8">2400</text>
<text x="183.2" y="50.8">110</text>
<text x="192.6" y="50.8">690</text>
<text x="346.8" y="49.7">GRADE OF STEEL</text>
<text x="392.1" y="49.7">-</text>
<text x="398.3" y="49.7">Fe550</text>
<text x="113.4" y="58.8">1025</text>
<text x="128.4" y="58.8">50</text>
<text x="135.4" y="58.8">583</text>
<text x="144.3" y="58.8">50</text>
<text x="151.2" y="58.8">583</text>
<text x="160.1" y="58.8">50</text>
<text x="167.1" y="58.8">583</text>
<text x="176" y="58.8">50</text>
<text x="187.8" y="58.8">1025</text>
<text x="214" y="54.1">GEOMETRY</text>
<text x="346.8" y="57.6">STRIPPING STRENGTH</text>
<text x="392.3" y="57.6">-</text>
<text x="398.5" y="57.6">M20</text>
<text x="214" y="62.1">RECESS</text>
<text x="346.8" y="65.9">LIFTING,TRANSPORTATION</text>
<text x="103.8" y="66.8">180</text>
<text x="150.3" y="66.8">3640</text>
<text x="199.3" y="66.8">180</text>
<text x="214" y="70.1">CORBEL</text>
<text x="346.8" y="70.6">AND ERECTION</text>
<text x="392.5" y="69.7">-</text>
<text x="398.7" y="69.7">M35</text>
<text x="106.2" y="76.8">400</text>
<text x="150.3" y="76.8">3200</text>
<text x="196.2" y="76.8">400</text>
<text x="343" y="77.7">COVER:</text>
<text x="214" y="80.1">N1/N2</text>
<text x="304" y="82.5">160</text>
<text x="101.8" y="84.8">150</text>
<text x="107.7" y="84.8">220</text>
<text x="115.2" y="85">220</text>
<text x="150.3" y="84.8">2820</text>
<text x="187.4" y="84.8">220</text>
<text x="194.8" y="84.8">220</text>
<text x="201.6" y="84.8">150</text>
<text x="214" y="88.1">N7</text>
<text x="315.1" y="85.8">LENGTH/</text>
<text x="346.8" y="85.5">WALL</text>
<text x="391.3" y="85.5">-</text>
<text x="396.6" y="85.5">30mm</text>
<text x="98.8" y="94.3">180</text>
<text x="107.9" y="94.3">150</text>
<text x="115.4" y="94.3">473</text>
<text x="127.3" y="94.3">473</text>
<text x="139.1" y="94.3">473</text>
<text x="149" y="94.3">320</text>
<text x="158" y="94.3">400</text>
<text x="168" y="94.3">400</text>
<text x="178" y="94.3">400</text>
<text x="188" y="94.3">400</text>
<text x="195.2" y="94.3">150</text>
<text x="204" y="94.3">180</text>
<text x="315.1" y="90.5">OPENING</text>
<text x="346.8" y="93.2">ALL DIMENSIONS ARE IN MM</text>
<text x="214" y="97.5">N8</text>
<text x="293.4" y="96.5">200</text>
<text x="304" y="96.5">160</text>
<text x="315.1" y="99.8">CORBEL</text>
<text x="343" y="100.6">LEGENDS:</text>
<text x="111.2" y="102.3">800</text>
<text x="124.4" y="102.3">250</text>
<text x="135.4" y="102.3">633</text>
<text x="151.2" y="102.3">633</text>
<text x="167.1" y="102.3">633</text>
<text x="178.1" y="102.3">250</text>
<text x="191.3" y="102.3">800</text>
<text x="214" y="105.5">N5</text>
<text x="297.6" y="104.5">100</text>
<text x="305.9" y="104.5">60</text>
<text x="315.1" y="107.8">GEOMETRY</text>
<text x="294.8" y="112.5">90</text>
<text x="300.9" y="112.5">110</text>
<text x="308.8" y="112.5">160</text>
<text x="346.8" y="108.1">ERECTION MARK</text>
<text x="388.2" y="108.1">-</text>
<text x="315.1" y="115.8">N8</text>
<text x="346.8" y="116.4">MOULD FACE</text>
<text x="388.1" y="116.4">-</text>
<text x="398.3" y="116.4">MF</text>
<text x="298.7" y="120.5">30</text>
<text x="305.5" y="120.5">130</text>
<text x="315.1" y="123.8">RECESS</text>
<text x="61.1" y="131" transform="rotate(-90 61.1 131)">820</text>
<text x="69.1" y="131" transform="rotate(-90 69.1 131)">820</text>
<text x="226.7" y="131.5" transform="rotate(-90 226.7 131.5)">N10</text>
<text x="304" y="128.6">160</text>
<text x="315.1" y="131.8">N5</text>
<text x="223.4" y="141.2" transform="rotate(-90 223.4 141.2)">75</text>
<text x="236.5" y="142.8">1F SSL</text>
<text x="20.6" y="148.1" transform="rotate(-90 20.6 148.1)">550</text>
<text x="28.6" y="148.1" transform="rotate(-90 28.6 148.1)">550</text>
<text x="223.4" y="149.4" transform="rotate(-90 223.4 149.4)">521</text>
<text x="270.7" y="148.1" transform="rotate(-90 270.7 148.1)">550</text>
<text x="286.7" y="148.1" transform="rotate(-90 286.7 148.1)">550</text>
<text x="28.6" y="155.8" transform="rotate(-90 28.6 155.8)">110</text>
<text x="53.1" y="151.3" transform="rotate(-90 53.1 151.3)">800</text>
<text x="69.1" y="151.3" transform="rotate(-90 69.1 151.3)">800</text>
<text x="286.7" y="155.8" transform="rotate(-90 286.7 155.8)">110</text>
<text x="345.8" y="153.8">CONTRACTOR -:</text>
<text x="77.1" y="159.2" transform="rotate(-90 77.1 159.2)">1380</text>
<text x="294.7" y="159.2" transform="rotate(-90 294.7 159.2)">1380</text>
<text x="361.1" y="159.3">VME PRECAST PRODUCTS</text>
<text x="44.6" y="162.2" transform="rotate(-90 44.6 162.2)">1620</text>
<text x="223.4" y="162.4" transform="rotate(-90 223.4 162.4)">521</text>
<text x="278.7" y="162.2" transform="rotate(-90 278.7 162.2)">1620</text>
<text x="36.6" y="170.6" transform="rotate(-90 36.6 170.6)">2275</text>
<text x="85.1" y="171" transform="rotate(-90 85.1 171)">2300</text>
<text x="314.6" y="171" transform="rotate(-90 314.6 171)">2300</text>
<text x="322.6" y="170.6" transform="rotate(-90 322.6 170.6)">2275</text>
<text x="12.6" y="178.8" transform="rotate(-90 12.6 178.8)">2930</text>
<text x="20.6" y="178.2" transform="rotate(-90 20.6 178.2)">1800</text>
<text x="28.6" y="178.2" transform="rotate(-90 28.6 178.2)">1580</text>
<text x="53.1" y="178.6" transform="rotate(-90 53.1 178.6)">1330</text>
<text x="61.1" y="178.5" transform="rotate(-90 61.1 178.5)">2900</text>
<text x="77.1" y="178.8" transform="rotate(-90 77.1 178.8)">240</text>
<text x="223.4" y="175.4" transform="rotate(-90 223.4 175.4)">521</text>
<text x="231.4" y="178.8" transform="rotate(-90 231.4 178.8)">2930</text>
<text x="262.7" y="178.8" transform="rotate(-90 262.7 178.8)">2930</text>
<text x="270.7" y="178.2" transform="rotate(-90 270.7 178.2)">1800</text>
<text x="286.7" y="178.2" transform="rotate(-90 286.7 178.2)">1580</text>
<text x="294.7" y="178.8" transform="rotate(-90 294.7 178.8)">240</text>
<text x="44.6" y="184.3" transform="rotate(-90 44.6 184.3)">200</text>
<text x="278.7" y="184.3" transform="rotate(-90 278.7 184.3)">200</text>
<text x="344.8" y="181.8">STRUCTURAL CONSULTANT -:</text>
<text x="223.4" y="188.4" transform="rotate(-90 223.4 188.4)">521</text>
<text x="361.1" y="186.8">ES STRUCTURAL CONSULTANT</text>
<text x="36.6" y="197.8" transform="rotate(-90 36.6 197.8)">50</text>
<text x="69.1" y="192.4" transform="rotate(-90 69.1 192.4)">150</text>
<text x="322.6" y="197.8" transform="rotate(-90 322.6 197.8)">50</text>
<text x="28.6" y="198.1" transform="rotate(-90 28.6 198.1)">110</text>
<text x="44.6" y="200.7" transform="rotate(-90 44.6 200.7)">1110</text>
<text x="223.4" y="201.5" transform="rotate(-90 223.4 201.5)">521</text>
<text x="278.7" y="200.7" transform="rotate(-90 278.7 200.7)">1110</text>
<text x="286.7" y="198.1" transform="rotate(-90 286.7 198.1)">110</text>
<text x="20.6" y="207.3" transform="rotate(-90 20.6 207.3)">580</text>
<text x="28.6" y="207.3" transform="rotate(-90 28.6 207.3)">580</text>
<text x="36.6" y="207" transform="rotate(-90 36.6 207)">605</text>
<text x="53.1" y="204.5" transform="rotate(-90 53.1 204.5)">800</text>
<text x="69.1" y="204.5" transform="rotate(-90 69.1 204.5)">800</text>
<text x="85.1" y="206.6" transform="rotate(-90 85.1 206.6)">630</text>
<text x="270.7" y="207.3" transform="rotate(-90 270.7 207.3)">580</text>
<text x="286.7" y="207.3" transform="rotate(-90 286.7 207.3)">580</text>
<text x="314.6" y="206.6" transform="rotate(-90 314.6 206.6)">630</text>
<text x="322.6" y="207" transform="rotate(-90 322.6 207)">605</text>
<text x="61.1" y="213.2" transform="rotate(-90 61.1 213.2)">30</text>
<text x="77.1" y="213.3" transform="rotate(-90 77.1 213.3)">25</text>
<text x="223.4" y="211.4" transform="rotate(-90 223.4 211.4)">250</text>
<text x="231.4" y="213.8" transform="rotate(-90 231.4 213.8)">20</text>
<text x="239.5" y="217.2">GF</text>
<text x="103.4" y="227.9">150</text>
<text x="113.2" y="227.9">220</text>
<text x="150.3" y="227.9">2400</text>
<text x="184.2" y="227.9">210</text>
<text x="194.8" y="227.9">220</text>
<text x="107.7" y="233.7">220</text>
<text x="118.9" y="233.7">210</text>
<text x="189.3" y="233.7">220</text>
<text x="199.7" y="233.7">150</text>
<text x="214" y="231.1">N4/SHEAR KEY</text>
<text x="300.3" y="233.1">1 : 40</text>
<text x="396.7" y="237.9">GRS</text>
<text x="405.4" y="237.9">PRC</text>
<text x="143.4" y="259.9">1 : 40</text>
<text x="343.7" y="261.2">DRAWING TITLE -:</text>
<text x="345.8" y="266">PW-GF-09-MOULD DRAWING</text>
</g>
<g font-size="3.4">
<text x="234.1" y="136.1">103224</text>
<text x="236.8" y="209.9">100274</text>
</g>
<g font-size="2.8">
<text x="120.3" y="113.7">2</text>
<text x="169.9" y="115.8">1</text>
<text x="212" y="136.3">5</text>
<text x="361.1" y="164.7">124,Eraiyur Road,Vallam (A) Village,</text>
<text x="210.7" y="172.9">4</text>
<text x="361.1" y="168.6">Sriperumbudur,Kanchipuram-602105,</text>
<text x="361.1" y="172.5">Tamil Nadu,India Chennai-600 037,India</text>
<text x="361.1" y="191.3">B167, 12th cross street, Jawahar Nagar,</text>
<text x="361.1" y="195.2">Palayamkottai, Tirunelveli-627007</text>
<text x="361.1" y="199.1">Cell No : +91 98658 03764</text>
<text x="210.9" y="204.1">3</text>
<text x="343.9" y="238">0</text>
<text x="349.6" y="238">16-05-26</text>
<text x="367" y="238">FOR PRODUCTION</text>
<text x="342.5" y="242.4">Rev</text>
<text x="352.2" y="242.4">Date</text>
<text x="371.7" y="242.4">Description</text>
<text x="396.6" y="242.4">Chkd</text>
<text x="405" y="242.4">Appd.</text>
<text x="342.1" y="275">ES JOB NO : ESP25087</text>
<text x="381.8" y="275">DRAWN BY:-</text>
<text x="400.8" y="275">GMP</text>
<text x="342.1" y="279.2">ELEMENT NO : PW-GF-09</text>
<text x="381.8" y="279.2">SHEET SIZE:-</text>
<text x="401.4" y="279.2">A3</text>
<text x="342.1" y="287.4">SCALE :</text>
<text x="342.1" y="283.1">SHEET NO :</text>
<text x="355.3" y="287.4">1 : 40</text>
<text x="359.2" y="283.1">PW-GF-09(M1)</text>
<text x="381.8" y="283.1">REV.NO:-</text>
<text x="381.8" y="287.4">LEVEL :</text>
<text x="395.8" y="283.1">0</text>
</g>
</svg>
